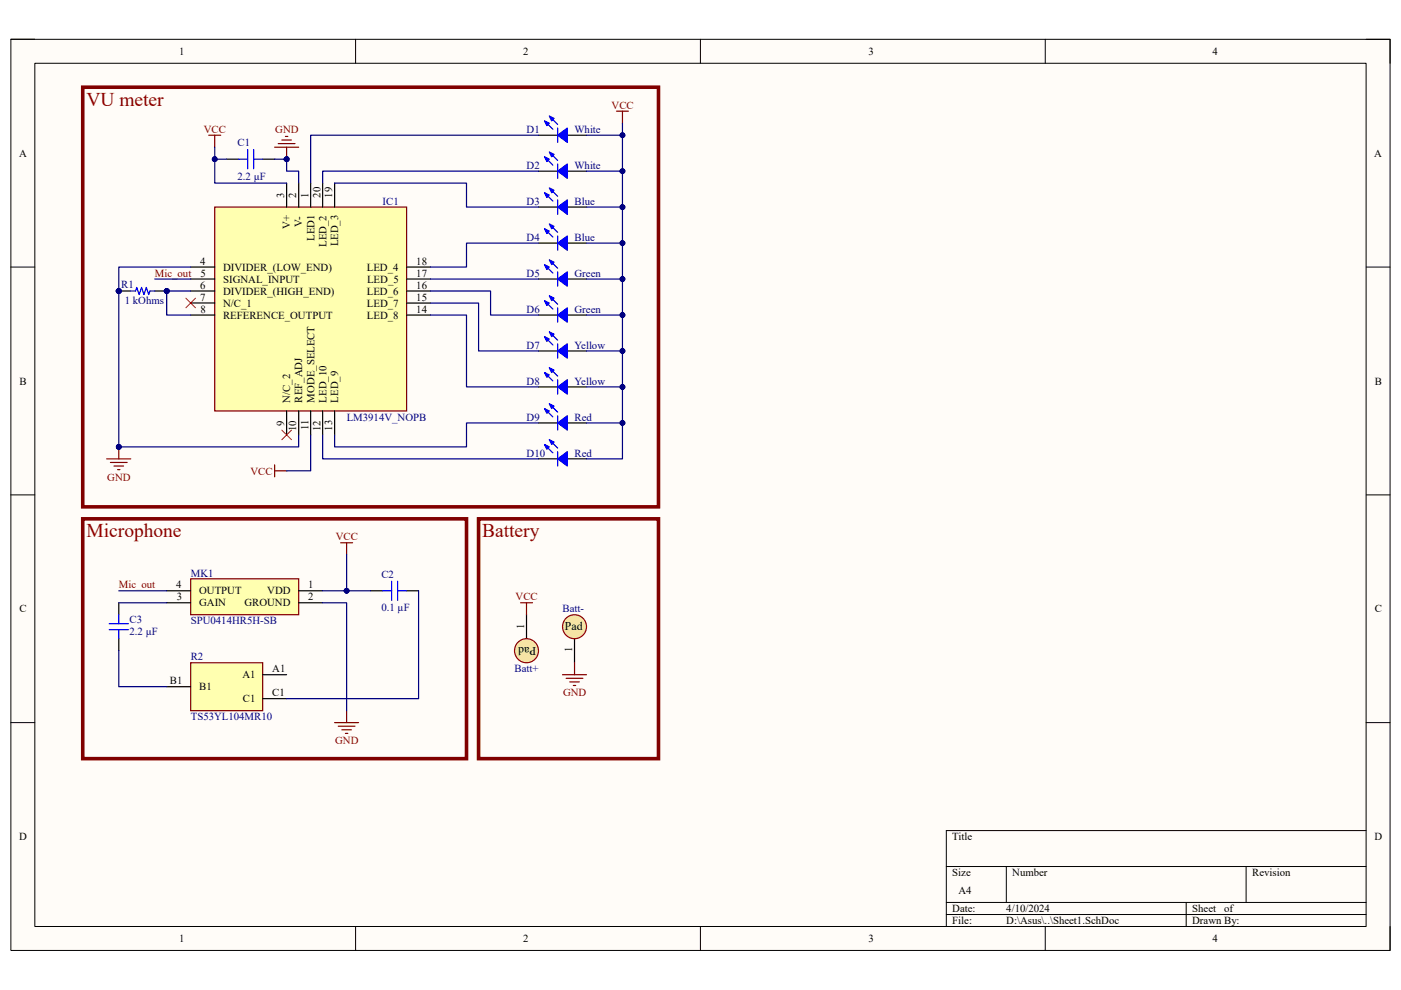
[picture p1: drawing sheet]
<svg xmlns="http://www.w3.org/2000/svg" width="297mm" height="210mm" viewBox="0 0 297 210" stroke-linecap="round" stroke-linejoin="round" font-family="sans-serif">
<path d="M2.3 8.3h292.4v193.3h-292.4z" fill="#fffcf8"/>
<path d="M2.3 8.3h292.4v193.3h-292.4z" fill="none" stroke="#000" stroke-width=".21"/>
<path d="M7.4 13.4h282.2v183.1h-282.2z" fill="#fffcf8"/>
<g fill="none" stroke="#000" stroke-width=".21">
<path d="M2.3 8.3h5.1M7.4 13.4h282.2v183.1h-282.2zM75.4 8.3v5.1M148.5 8.3v5.1M221.6 8.3v5.1M289.6 8.3h5.1v5.1M2.3 56.6h5.1M289.6 56.6h5.1M2.3 105h5.1M289.6 105h5.1M2.3 153.3h5.1M289.6 153.3h5.1"/>
<path d="M289.6 176.2h-89v20.3M75.4 196.5v5.1M148.5 196.5v5.1M200.6 183.8h89M200.6 191.4h89M200.6 194h89M213.4 183.8v7.6M221.6 196.5v5.1M251.5 191.4v5.1M264.2 183.8v7.6M294.7 196.5v5.1"/>
</g>
<path d="M45.5 43.9h40.7v43.3h-40.7z" fill="#ffffb0"/>
<path d="M45.5 43.9h40.7v43.3h-40.7z" fill="none" stroke="#800000" stroke-width=".25"/>
<g fill="none" stroke="#000" stroke-width=".25">
<path d="M60.8 38.8v5.1M63.3 38.8v5.1M65.9 38.8v5.1M68.4 38.8v5.1M70.9 38.8v5.1M40.4 56.6h5.1M40.4 59.2h5.1M86.2 56.6h5.1M86.2 59.2h5.1M114.2 59.2h4M120.3 59.2h4.1M40.4 61.7h5.1"/>
<path d="M40.4 64.3h5.1M40.4 66.8h5.1M86.2 61.7h5.1M86.2 66.8h5.1M86.2 64.3h5.1M60.8 87.2v5M63.3 87.2v5M65.9 87.2v5M68.4 87.2v5M70.9 87.2v5"/>
</g>
<path d="M118.2 57.7v3" fill="none" stroke="#00f" stroke-width=".25"/>
<path d="M118.2 59.2l2.1-1.5v3z" fill="#00f"/>
<path d="M117 55.6l1.2 1.3M118.2 59.2l2.1-1.5v3z" fill="none" stroke="#00f" stroke-width=".25"/>
<path d="M116.5 55.1l1 .5-.5 .5z" fill="#00f"/>
<path d="M115.7 56.4l1.5 1.5M116.5 55.1l1 .5-.5 .5z" fill="none" stroke="#00f" stroke-width=".25"/>
<path d="M115.4 56.1l1.1 .5-.6 .5z" fill="#00f"/>
<path d="M115.4 56.1l1.1 .5-.6 .5zM118.2 65.3v3" fill="none" stroke="#00f" stroke-width=".25"/>
<path d="M114.2 66.8h4M120.3 66.8h4.1" fill="none" stroke="#000" stroke-width=".25"/>
<path d="M118.2 66.8l2.1-1.5v3z" fill="#00f"/>
<path d="M117 63.2l1.2 1.3M118.2 66.8l2.1-1.5v3z" fill="none" stroke="#00f" stroke-width=".25"/>
<path d="M116.5 62.7l1 .5-.5 .6z" fill="#00f"/>
<path d="M115.7 64l1.5 1.6M116.5 62.7l1 .5-.5 .6z" fill="none" stroke="#00f" stroke-width=".25"/>
<path d="M115.4 63.8l1.1 .5-.6 .5z" fill="#00f"/>
<path d="M115.4 63.8l1.1 .5-.6 .5zM118.2 72.9v3.1" fill="none" stroke="#00f" stroke-width=".25"/>
<path d="M114.2 74.4h4M120.3 74.4h4.1" fill="none" stroke="#000" stroke-width=".25"/>
<path d="M118.2 74.4l2.1-1.5v3.1z" fill="#00f"/>
<path d="M117 70.9l1.2 1.3M118.2 74.4l2.1-1.5v3.1z" fill="none" stroke="#00f" stroke-width=".25"/>
<path d="M116.5 70.4l1 .5-.5 .5z" fill="#00f"/>
<path d="M115.7 71.6l1.5 1.6M116.5 70.4l1 .5-.5 .5z" fill="none" stroke="#00f" stroke-width=".25"/>
<path d="M115.4 71.4l1.1 .5-.6 .5z" fill="#00f"/>
<path d="M115.4 71.4l1.1 .5-.6 .5zM118.2 80.5v3.1" fill="none" stroke="#00f" stroke-width=".25"/>
<path d="M114.2 82.1h4M120.3 82.1h4.1" fill="none" stroke="#000" stroke-width=".25"/>
<path d="M118.2 82.1l2.1-1.6v3.1z" fill="#00f"/>
<path d="M117 78.5l1.2 1.3M118.2 82.1l2.1-1.6v3.1z" fill="none" stroke="#00f" stroke-width=".25"/>
<path d="M116.5 78l1 .5-.5 .5z" fill="#00f"/>
<path d="M115.7 79.3l1.5 1.5M116.5 78l1 .5-.5 .5z" fill="none" stroke="#00f" stroke-width=".25"/>
<path d="M115.4 79l1.1 .5-.6 .5z" fill="#00f"/>
<path d="M118.2 50v3.1M115.4 79l1.1 .5-.6 .5z" fill="none" stroke="#00f" stroke-width=".25"/>
<path d="M114.2 51.6h4M120.3 51.6h4.1" fill="none" stroke="#000" stroke-width=".25"/>
<path d="M118.2 51.6l2.1-1.6v3.1z" fill="#00f"/>
<path d="M117 48l1.2 1.3M118.2 51.6l2.1-1.6v3.1z" fill="none" stroke="#00f" stroke-width=".25"/>
<path d="M116.5 47.5l1 .5-.5 .5z" fill="#00f"/>
<path d="M115.7 48.8l1.5 1.5M116.5 47.5l1 .5-.5 .5z" fill="none" stroke="#00f" stroke-width=".25"/>
<path d="M115.4 48.5l1.1 .5-.6 .5z" fill="#00f"/>
<path d="M115.4 48.5l1.1 .5-.6 .5zM118.2 42.4v3.1" fill="none" stroke="#00f" stroke-width=".25"/>
<path d="M114.2 43.9h4M120.3 43.9h4.1" fill="none" stroke="#000" stroke-width=".25"/>
<path d="M118.2 43.9l2.1-1.5v3.1z" fill="#00f"/>
<path d="M117 40.4l1.2 1.2M118.2 43.9l2.1-1.5v3.1z" fill="none" stroke="#00f" stroke-width=".25"/>
<path d="M116.5 39.9l1 .5-.5 .5z" fill="#00f"/>
<path d="M116.5 39.9l1 .5-.5 .5zM115.7 41.1l1.5 1.6" fill="none" stroke="#00f" stroke-width=".25"/>
<path d="M115.4 40.9l1.1 .5-.6 .5z" fill="#00f"/>
<path d="M115.4 40.9l1.1 .5-.6 .5zM118.2 88.2v3" fill="none" stroke="#00f" stroke-width=".25"/>
<path d="M114.2 89.7h4M120.3 89.7h4.1" fill="none" stroke="#000" stroke-width=".25"/>
<path d="M118.2 89.7l2.1-1.5v3z" fill="#00f"/>
<path d="M117 86.1l1.2 1.3M118.2 89.7l2.1-1.5v3z" fill="none" stroke="#00f" stroke-width=".25"/>
<path d="M116.5 85.6l1 .5-.5 .6z" fill="#00f"/>
<path d="M115.7 86.9l1.5 1.5M116.5 85.6l1 .5-.5 .6z" fill="none" stroke="#00f" stroke-width=".25"/>
<path d="M115.4 86.7l1.1 .5-.6 .5z" fill="#00f"/>
<path d="M115.4 86.7l1.1 .5-.6 .5zM118.2 95.8v3" fill="none" stroke="#00f" stroke-width=".25"/>
<path d="M114.2 97.3h4M120.3 97.3h4.1" fill="none" stroke="#000" stroke-width=".25"/>
<path d="M118.2 97.3l2.1-1.5v3z" fill="#00f"/>
<path d="M117 93.8l1.2 1.2M118.2 97.3l2.1-1.5v3z" fill="none" stroke="#00f" stroke-width=".25"/>
<path d="M116.5 93.3l1 .5-.5 .5z" fill="#00f"/>
<path d="M115.7 94.5l1.5 1.6M116.5 93.3l1 .5-.5 .5z" fill="none" stroke="#00f" stroke-width=".25"/>
<path d="M115.4 94.3l1.1 .5-.6 .5z" fill="#00f"/>
<path d="M115.4 94.3l1.1 .5-.6 .5z" fill="none" stroke="#00f" stroke-width=".25"/>
<path d="M40.4 140.6h15.3v10.1h-15.3z" fill="#ffffb0"/>
<path d="M40.4 140.6h15.3v10.1h-15.3z" fill="none" stroke="#800000" stroke-width=".25"/>
<path d="M35.3 145.6h5.1M55.7 143.1h5.1M55.7 148.2h5.1" fill="none" stroke="#000" stroke-width=".25"/>
<path d="M40.4 122.8h22.9v7.6h-22.9z" fill="#ffffb0"/>
<path d="M40.4 122.8h22.9v7.6h-22.9z" fill="none" stroke="#800000" stroke-width=".25"/>
<path d="M35.3 125.3h5.1M35.3 127.8h5.1M63.3 125.3h5.1M63.3 127.8h5.1" fill="none" stroke="#000" stroke-width=".25"/>
<circle cx="35.3" cy="61.7" r=".51" fill="#000080"/>
<circle cx="35.3" cy="61.7" r=".51" fill="none" stroke="#000080" stroke-width=".21"/>
<circle cx="25.2" cy="61.7" r=".52" fill="#000080"/>
<circle cx="25.2" cy="61.7" r=".52" fill="none" stroke="#000080" stroke-width=".21"/>
<path d="M32.8 61.7h2.5" fill="none" stroke="#000" stroke-width=".25"/>
<circle cx="35.3" cy="61.7" r=".51" fill="#000080"/>
<circle cx="35.3" cy="61.7" r=".51" fill="none" stroke="#000080" stroke-width=".21"/>
<path d="M25.2 61.7h2.5" fill="none" stroke="#000" stroke-width=".25"/>
<circle cx="25.2" cy="61.7" r=".52" fill="#000080"/>
<circle cx="25.2" cy="61.7" r=".52" fill="none" stroke="#000080" stroke-width=".21"/>
<g fill="none" stroke="#00f" stroke-width=".25">
<path d="M50.6 33.8h1.9M52.5 31.7v4.1M53.8 33.8h1.9M53.8 31.7v4.1M27.7 61.7h1l.3-.7 .5 1.5 .5-1.5 .5 1.5 .5-1.5 .5 1.5 .3-.8h1M23.2 132.3h4M23.2 133.6h4M25.2 130.4v1.9M25.2 133.6v1.9M81.1 125.3h1.9M83 123.3v4M84.3 125.3h1.9"/>
<path d="M84.3 123.3v4"/>
</g>
<path d="M48.1 33.8h2.5M55.7 33.8h2.5M25.2 127.8v2.6M25.2 135.5v2.5M78.6 125.3h2.5M86.2 125.3h2.5" fill="none" stroke="#000" stroke-width=".25"/>
<path d="M22.6 97.3h5.1M23.4 98.1h3.6M24.2 98.8h2M24.9 99.6h.5M25.2 94.8v2.5M72.2 115.1h2.6M73.5 115.1v2.6M70.9 153.3h5.1M71.7 154h3.6M72.5 154.8h2M73.2 155.6h.5M73.5 150.7v2.6" fill="none" stroke="#800000" stroke-width=".25"/>
<circle cx="25.2" cy="94.8" r=".51" fill="#000080"/>
<circle cx="25.2" cy="94.8" r=".51" fill="none" stroke="#000080" stroke-width=".21"/>
<path d="M44.3 28.7h2.5M45.5 28.7v2.5" fill="none" stroke="#800000" stroke-width=".25"/>
<path d="M114.2 36.3h4M120.3 36.3h4.1" fill="none" stroke="#000" stroke-width=".25"/>
<path d="M118.2 34.8v3" fill="none" stroke="#00f" stroke-width=".25"/>
<path d="M118.2 36.3l2.1-1.5v3z" fill="#00f"/>
<path d="M117 32.7l1.2 1.3M118.2 36.3l2.1-1.5v3z" fill="none" stroke="#00f" stroke-width=".25"/>
<path d="M116.5 32.2l1 .5-.5 .6z" fill="#00f"/>
<path d="M115.7 33.5l1.5 1.5M116.5 32.2l1 .5-.5 .6z" fill="none" stroke="#00f" stroke-width=".25"/>
<path d="M115.4 33.3l1.1 .5-.6 .5z" fill="#00f"/>
<path d="M115.4 33.3l1.1 .5-.6 .5zM118.2 27.2v3" fill="none" stroke="#00f" stroke-width=".25"/>
<path d="M114.2 28.7h4M120.3 28.7h4.1" fill="none" stroke="#000" stroke-width=".25"/>
<path d="M118.2 28.7l2.1-1.5v3z" fill="#00f"/>
<path d="M117 25.1l1.2 1.3M118.2 28.7l2.1-1.5v3z" fill="none" stroke="#00f" stroke-width=".25"/>
<path d="M116.5 24.6l1 .5-.5 .5z" fill="#00f"/>
<path d="M115.7 25.9l1.5 1.5M116.5 24.6l1 .5-.5 .5z" fill="none" stroke="#00f" stroke-width=".25"/>
<path d="M115.4 25.6l1.1 .5-.6 .5z" fill="#00f"/>
<path d="M115.4 25.6l1.1 .5-.6 .5z" fill="none" stroke="#00f" stroke-width=".25"/>
<path d="M58.2 31.2h5.1M59 30.5h3.5M59.8 29.7h2M60.5 28.9h.5M60.8 31.2v2.6M130.7 23.6h2.5M132 23.6v2.5" fill="none" stroke="#800000" stroke-width=".25"/>
<circle cx="60.8" cy="33.8" r=".51" fill="#000080"/>
<circle cx="60.8" cy="33.8" r=".51" fill="none" stroke="#000080" stroke-width=".21"/>
<path d="M39.4 63.2l2 2.1M41.4 63.2l-2 2.1M59.8 91.2l2 2.1M61.8 91.2l-2 2.1" fill="none" stroke="#f00" stroke-width=".21"/>
<path d="M58.2 98.6v2.5M58.2 99.9h2.6" fill="none" stroke="#800000" stroke-width=".25"/>
<path d="M111.6 130.4v5.1" fill="none" stroke="#000" stroke-width=".25"/>
<circle cx="111.6" cy="138" r="2.55" fill="#ffe59a"/>
<circle cx="111.6" cy="138" r="2.55" fill="none" stroke="#980000" stroke-width=".25"/>
<path d="M121.8 135.5v5.1" fill="none" stroke="#000" stroke-width=".25"/>
<circle cx="121.8" cy="132.9" r="2.54" fill="#ffe59a"/>
<circle cx="121.8" cy="132.9" r="2.54" fill="none" stroke="#980000" stroke-width=".25"/>
<path d="M110.4 127.8h2.5M111.6 127.8v2.6M119.3 143.1h5.1M120 143.9h3.6M120.8 144.6h2M121.6 145.4h.5M121.8 140.6v2.5" fill="none" stroke="#800000" stroke-width=".25"/>
<path d="M73.5 117.7v7.6M25.2 138v7.6h10.1M25.2 127.8h10.1" fill="none" stroke="#000080" stroke-width=".25"/>
<circle cx="73.5" cy="125.3" r=".51" fill="#000080"/>
<circle cx="73.5" cy="125.3" r=".51" fill="none" stroke="#000080" stroke-width=".21"/>
<path d="M25.2 61.7v33.1M25.2 125.3h10.1" fill="none" stroke="#000080" stroke-width=".25"/>
<circle cx="25.2" cy="61.7" r=".52" fill="#000080"/>
<circle cx="25.2" cy="61.7" r=".52" fill="none" stroke="#000080" stroke-width=".21"/>
<circle cx="25.2" cy="94.8" r=".51" fill="#000080"/>
<circle cx="25.2" cy="94.8" r=".51" fill="none" stroke="#000080" stroke-width=".21"/>
<path d="M32.8 59.2h7.6M40.4 56.6h-15.2v5.1M91.3 59.2h22.9M114.2 51.6h-15.3v5h-7.6M91.3 61.7h12.7v5.1h10.2M91.3 64.3h10.2v10.1h12.7M91.3 66.8h7.6v15.3h15.3M68.4 92.2v5.1h45.8" fill="none" stroke="#000080" stroke-width=".25"/>
<circle cx="25.2" cy="61.7" r=".52" fill="#000080"/>
<circle cx="25.2" cy="61.7" r=".52" fill="none" stroke="#000080" stroke-width=".21"/>
<path d="M35.3 61.7v5.1h5.1" fill="none" stroke="#000080" stroke-width=".25"/>
<circle cx="35.3" cy="61.7" r=".51" fill="#000080"/>
<circle cx="35.3" cy="61.7" r=".51" fill="none" stroke="#000080" stroke-width=".21"/>
<path d="M35.3 61.7h5.1" fill="none" stroke="#000080" stroke-width=".25"/>
<circle cx="35.3" cy="61.7" r=".51" fill="#000080"/>
<circle cx="35.3" cy="61.7" r=".51" fill="none" stroke="#000080" stroke-width=".21"/>
<path d="M63.3 92.2v2.6h-38.1" fill="none" stroke="#000080" stroke-width=".25"/>
<circle cx="25.2" cy="94.8" r=".51" fill="#000080"/>
<circle cx="25.2" cy="94.8" r=".51" fill="none" stroke="#000080" stroke-width=".21"/>
<path d="M124.4 59.2h7.6M65.9 92.2v7.7h-5.1" fill="none" stroke="#000080" stroke-width=".25"/>
<circle cx="132" cy="59.2" r=".51" fill="#000080"/>
<circle cx="132" cy="59.2" r=".51" fill="none" stroke="#000080" stroke-width=".21"/>
<path d="M124.4 51.6h7.6" fill="none" stroke="#000080" stroke-width=".25"/>
<circle cx="132" cy="51.6" r=".51" fill="#000080"/>
<circle cx="132" cy="51.6" r=".51" fill="none" stroke="#000080" stroke-width=".21"/>
<path d="M124.4 43.9h7.6" fill="none" stroke="#000080" stroke-width=".25"/>
<circle cx="132" cy="43.9" r=".51" fill="#000080"/>
<circle cx="132" cy="43.9" r=".51" fill="none" stroke="#000080" stroke-width=".21"/>
<path d="M124.4 36.3h7.6" fill="none" stroke="#000080" stroke-width=".25"/>
<circle cx="132" cy="36.3" r=".51" fill="#000080"/>
<circle cx="132" cy="36.3" r=".51" fill="none" stroke="#000080" stroke-width=".21"/>
<path d="M124.4 28.7h7.6" fill="none" stroke="#000080" stroke-width=".25"/>
<circle cx="132" cy="28.7" r=".51" fill="#000080"/>
<circle cx="132" cy="28.7" r=".51" fill="none" stroke="#000080" stroke-width=".21"/>
<path d="M124.4 66.8h7.6" fill="none" stroke="#000080" stroke-width=".25"/>
<circle cx="132" cy="66.8" r=".51" fill="#000080"/>
<circle cx="132" cy="66.8" r=".51" fill="none" stroke="#000080" stroke-width=".21"/>
<path d="M124.4 74.4h7.6" fill="none" stroke="#000080" stroke-width=".25"/>
<circle cx="132" cy="74.4" r=".51" fill="#000080"/>
<circle cx="132" cy="74.4" r=".51" fill="none" stroke="#000080" stroke-width=".21"/>
<path d="M124.4 82.1h7.6" fill="none" stroke="#000080" stroke-width=".25"/>
<circle cx="132" cy="82.1" r=".51" fill="#000080"/>
<circle cx="132" cy="82.1" r=".51" fill="none" stroke="#000080" stroke-width=".21"/>
<path d="M132 26.1v71.2h-7.6" fill="none" stroke="#000080" stroke-width=".25"/>
<circle cx="132" cy="28.7" r=".51" fill="#000080"/>
<circle cx="132" cy="28.7" r=".51" fill="none" stroke="#000080" stroke-width=".21"/>
<circle cx="132" cy="36.3" r=".51" fill="#000080"/>
<circle cx="132" cy="36.3" r=".51" fill="none" stroke="#000080" stroke-width=".21"/>
<circle cx="132" cy="43.9" r=".51" fill="#000080"/>
<circle cx="132" cy="43.9" r=".51" fill="none" stroke="#000080" stroke-width=".21"/>
<circle cx="132" cy="51.6" r=".51" fill="#000080"/>
<circle cx="132" cy="51.6" r=".51" fill="none" stroke="#000080" stroke-width=".21"/>
<circle cx="132" cy="59.2" r=".51" fill="#000080"/>
<circle cx="132" cy="59.2" r=".51" fill="none" stroke="#000080" stroke-width=".21"/>
<circle cx="132" cy="66.8" r=".51" fill="#000080"/>
<circle cx="132" cy="66.8" r=".51" fill="none" stroke="#000080" stroke-width=".21"/>
<circle cx="132" cy="74.4" r=".51" fill="#000080"/>
<circle cx="132" cy="74.4" r=".51" fill="none" stroke="#000080" stroke-width=".21"/>
<circle cx="132" cy="82.1" r=".51" fill="#000080"/>
<circle cx="132" cy="82.1" r=".51" fill="none" stroke="#000080" stroke-width=".21"/>
<circle cx="132" cy="89.7" r=".51" fill="#000080"/>
<circle cx="132" cy="89.7" r=".51" fill="none" stroke="#000080" stroke-width=".21"/>
<path d="M124.4 89.7h7.6" fill="none" stroke="#000080" stroke-width=".25"/>
<circle cx="132" cy="89.7" r=".51" fill="#000080"/>
<circle cx="132" cy="89.7" r=".51" fill="none" stroke="#000080" stroke-width=".21"/>
<path d="M45.5 31.2v7.6h15.3M70.9 38.8h28v5.1h15.3M114.2 28.7h-48.3v10.1M114.2 36.3h-45.8v2.5M114.2 89.7h-15.3v5.1h-28v-2.6" fill="none" stroke="#000080" stroke-width=".25"/>
<circle cx="45.5" cy="33.8" r=".51" fill="#000080"/>
<circle cx="45.5" cy="33.8" r=".51" fill="none" stroke="#000080" stroke-width=".21"/>
<path d="M45.5 33.8h2.6" fill="none" stroke="#000080" stroke-width=".25"/>
<circle cx="45.5" cy="33.8" r=".51" fill="#000080"/>
<circle cx="45.5" cy="33.8" r=".51" fill="none" stroke="#000080" stroke-width=".21"/>
<path d="M58.2 33.8h2.6" fill="none" stroke="#000080" stroke-width=".25"/>
<circle cx="60.8" cy="33.8" r=".51" fill="#000080"/>
<circle cx="60.8" cy="33.8" r=".51" fill="none" stroke="#000080" stroke-width=".21"/>
<path d="M60.8 33.8v2.5h2.5v2.5" fill="none" stroke="#000080" stroke-width=".25"/>
<circle cx="60.8" cy="33.8" r=".51" fill="#000080"/>
<circle cx="60.8" cy="33.8" r=".51" fill="none" stroke="#000080" stroke-width=".21"/>
<path d="M68.4 127.8h5.1v22.9M68.4 125.3h10.2M88.7 125.3v22.9h-27.9" fill="none" stroke="#000080" stroke-width=".25"/>
<circle cx="73.5" cy="125.3" r=".51" fill="#000080"/>
<circle cx="73.5" cy="125.3" r=".51" fill="none" stroke="#000080" stroke-width=".21"/>
<path d="M17.5 18.5h122.1v89h-122.1zM17.5 110h81.4v50.9h-81.4zM101.5 110h38.1v50.9h-38.1z" fill="none" stroke="#800000" stroke-width=".76"/>
<g font-size="4.1" fill="#980000">
<text x="18.3" y="22.5">VU meter</text>
<text x="18.3" y="114">Microphone</text>
<text x="102.2" y="114">Battery</text>
</g>
<g font-size="2.5">
<text x="113.7" y="137.3" transform="rotate(180 113.7 137.3)">Pad</text>
<text x="119.8" y="133.7">Pad</text>
</g>
<g font-size="2.3">
<text x="38" y="11.7">1</text>
<text x="110.9" y="11.7">2</text>
<text x="184.1" y="11.7">3</text>
<text x="257.1" y="11.7">4</text>
<text x="4" y="33.3">A</text>
<text x="291.4" y="33.3">A</text>
<text x="60.3" y="41.9" transform="rotate(-90 60.3 41.9)">3</text>
<text x="62.8" y="41.9" transform="rotate(-90 62.8 41.9)">2</text>
<text x="65.4" y="41.9" transform="rotate(-90 65.4 41.9)">1</text>
<text x="67.9" y="41.9" transform="rotate(-90 67.9 41.9)">20</text>
<text x="70.5" y="41.9" transform="rotate(-90 70.5 41.9)">19</text>
<text x="61.5" y="48.6" transform="rotate(-90 61.5 48.6)">V+</text>
<text x="64.1" y="48" transform="rotate(-90 64.1 48)">V-</text>
<text x="66.7" y="51.1" transform="rotate(-90 66.7 51.1)">LED1</text>
<text x="69.2" y="52.4" transform="rotate(-90 69.2 52.4)">LED_2</text>
<text x="71.7" y="52.3" transform="rotate(-90 71.7 52.3)">LED_3</text>
<text x="42.4" y="56.2">4</text>
<text x="42.5" y="58.7">5</text>
<text x="47.3" y="57.4">DIVIDER_(LOW_END)</text>
<text x="47.3" y="60">SIGNAL_INPUT</text>
<text x="77.8" y="57.4">LED_4</text>
<text x="77.8" y="60">LED_5</text>
<text x="88.3" y="56.2">18</text>
<text x="88.3" y="58.7">17</text>
<text x="42.4" y="61.3">6</text>
<text x="42.5" y="63.8">7</text>
<text x="47.3" y="62.5">DIVIDER_(HIGH_END)</text>
<text x="47.3" y="65.1">N/C_1</text>
<text x="77.8" y="62.5">LED_6</text>
<text x="77.8" y="65.1">LED_7</text>
<text x="88.3" y="61.3">16</text>
<text x="88.3" y="63.8">15</text>
<text x="42.5" y="66.3">8</text>
<text x="47.3" y="67.6">REFERENCE_OUTPUT</text>
<text x="77.8" y="67.6">LED_8</text>
<text x="88.3" y="66.3">14</text>
<text x="4.1" y="81.6">B</text>
<text x="291.5" y="81.6">B</text>
<text x="61.5" y="85.4" transform="rotate(-90 61.5 85.4)">N/C_2</text>
<text x="64.1" y="85.4" transform="rotate(-90 64.1 85.4)">REF_ADJ</text>
<text x="66.7" y="85.4" transform="rotate(-90 66.7 85.4)">MODE_SELECT</text>
<text x="69.2" y="85.4" transform="rotate(-90 69.2 85.4)">LED_10</text>
<text x="71.7" y="85.4" transform="rotate(-90 71.7 85.4)">LED_9</text>
<text x="60.3" y="90.3" transform="rotate(-90 60.3 90.3)">9</text>
<text x="62.8" y="91.4" transform="rotate(-90 62.8 91.4)">10</text>
<text x="65.4" y="91.2" transform="rotate(-90 65.4 91.2)">11</text>
<text x="67.9" y="91.4" transform="rotate(-90 67.9 91.4)">12</text>
<text x="70.5" y="91.3" transform="rotate(-90 70.5 91.3)">13</text>
<text x="37.3" y="124.8">4</text>
<text x="65.4" y="124.8">1</text>
<text x="4.1" y="129.9">C</text>
<text x="37.5" y="127.4">3</text>
<text x="42.2" y="128.6">GAIN</text>
<text x="42.2" y="126.1">OUTPUT</text>
<text x="51.8" y="128.6">GROUND</text>
<text x="56.7" y="126.1">VDD</text>
<text x="65.4" y="127.4">2</text>
<text x="291.5" y="129.9">C</text>
<text x="111.1" y="133.4" transform="rotate(-90 111.1 133.4)">1</text>
<text x="122.6" y="133.7" transform="rotate(-90 122.6 133.7)">1</text>
<text x="51.4" y="143.9">A1</text>
<text x="57.7" y="142.6">A1</text>
<text x="112.4" y="138.1" transform="rotate(-90 112.4 138.1)">1</text>
<text x="121.3" y="138.4" transform="rotate(-90 121.3 138.4)">1</text>
<text x="36" y="145.2">B1</text>
<text x="42.2" y="146.4">B1</text>
<text x="51.5" y="149">C1</text>
<text x="57.7" y="147.7">C1</text>
<text x="4.1" y="178.2">D</text>
<text x="201.9" y="178.2">Title</text>
<text x="291.4" y="178.2">D</text>
<text x="201.9" y="185.8">Size</text>
<text x="214.6" y="185.8">Number</text>
<text x="265.5" y="185.8">Revision</text>
<text x="203.2" y="189.7">A4</text>
<text x="201.9" y="193.5">Date:</text>
<text x="201.9" y="196">File:</text>
<text x="213.4" y="193.5">4/10/2024</text>
<text x="213.4" y="196">D:\Asus\..\Sheet1.SchDoc</text>
<text x="252.8" y="196">Drawn By:</text>
<text x="252.8" y="193.5">Sheet</text>
<text x="259.6" y="193.5">of</text>
<text x="38" y="199.8">1</text>
<text x="110.9" y="199.8">2</text>
<text x="184.1" y="199.8">3</text>
<text x="257.1" y="199.8">4</text>
</g>
<g font-size="2.3" fill="#800000">
<text x="129.7" y="23.1">VCC</text>
<text x="43.2" y="28.2">VCC</text>
<text x="58.4" y="28.2">GND</text>
<text x="32.8" y="58.7">Mic_out</text>
<text x="22.8" y="101.9">GND</text>
<text x="53.1" y="100.7">VCC</text>
<text x="71.2" y="114.6">VCC</text>
<text x="25.2" y="124.8">Mic_out</text>
<text x="109.3" y="127.4">VCC</text>
<text x="119.4" y="147.7">GND</text>
<text x="71.1" y="157.9">GND</text>
</g>
<g font-size="2.3" fill="#000080">
<text x="111.7" y="28.2">D1</text>
<text x="121.8" y="28.2">White</text>
<text x="50.4" y="31">C1</text>
<text x="111.7" y="35.8">D2</text>
<text x="121.8" y="35.8">White</text>
<text x="50.4" y="38.1">2.2 µF</text>
<text x="81.1" y="43.5">IC1</text>
<text x="111.7" y="43.5">D3</text>
<text x="121.8" y="43.5">Blue</text>
<text x="111.7" y="51.1">D4</text>
<text x="121.8" y="51.1">Blue</text>
<text x="111.7" y="58.7">D5</text>
<text x="121.8" y="58.7">Green</text>
<text x="25.7" y="61">R1</text>
<text x="26.5" y="64.6">1 kOhms</text>
<text x="111.7" y="66.3">D6</text>
<text x="121.8" y="66.3">Green</text>
<text x="111.7" y="74">D7</text>
<text x="121.8" y="74">Yellow</text>
<text x="111.7" y="81.6">D8</text>
<text x="121.8" y="81.6">Yellow</text>
<text x="73.5" y="89.2">LM3914V_NOPB</text>
<text x="111.7" y="89.2">D9</text>
<text x="121.8" y="89.2">Red</text>
<text x="111.7" y="96.8">D10</text>
<text x="121.8" y="96.8">Red</text>
<text x="40.4" y="122.3">MK1</text>
<text x="80.9" y="122.5">C2</text>
<text x="80.9" y="129.6">0.1 µF</text>
<text x="119.3" y="129.9">Batt-</text>
<text x="27.5" y="134.7">2.2 µF</text>
<text x="27.5" y="132.2">C3</text>
<text x="40.4" y="132.4">SPU0414HR5H-SB</text>
<text x="40.4" y="140.1">R2</text>
<text x="109.1" y="142.6">Batt+</text>
<text x="40.4" y="152.8">TS53YL104MR10</text>
</g>
</svg>
